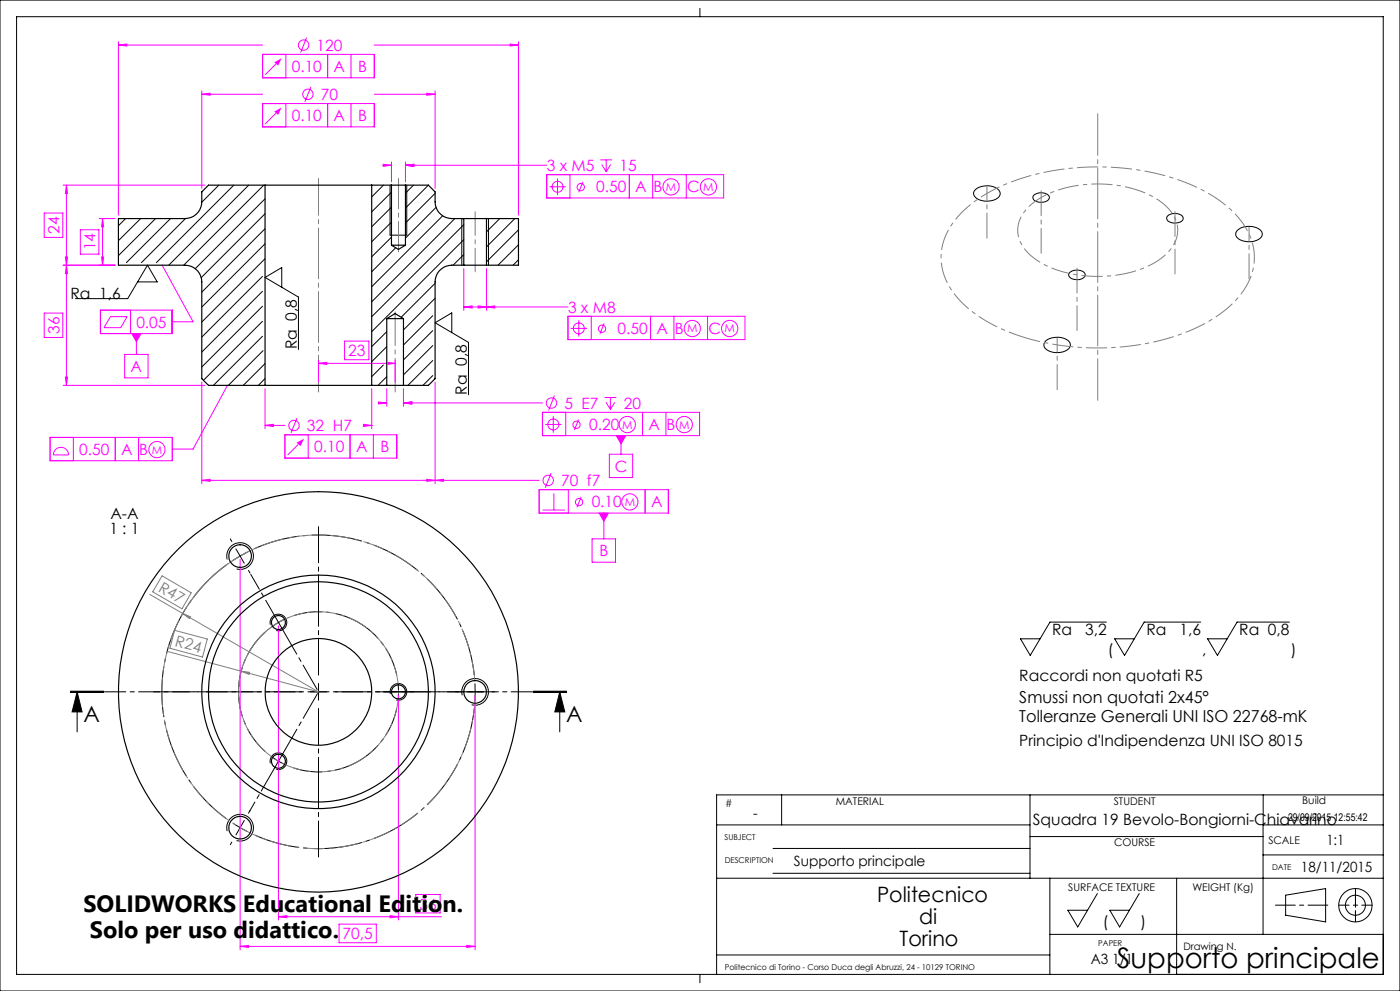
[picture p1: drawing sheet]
<svg xmlns="http://www.w3.org/2000/svg" width="420mm" height="297mm" viewBox="0 0 420 297" stroke-linecap="round" stroke-linejoin="round" font-family="sans-serif">
<g fill="none" stroke="#000" stroke-width=".3">
<path d="M0 0h420v297h-420zM5 5h410v287h-410zM210 2.5v2.5M234.5 238.2v9M309 238.2v25M379 238.2v9M415 238.2h-200v53.8M215 247.2h94M231.9 254.3h77.1M309 250.7h69.9M378.9 256.2h36.1M415 247.2h-36.1v32.8"/>
<path d="M215 263.2h200M231.9 261.7h77.1M315 263.2v28.8M353 263.2v28.8M385.7 268.3l12-2v10l-12-2zM210 292v2.5M215 286.2h100M315 280h100"/>
<circle cx="406.6" cy="271.3" r="5"/>
<circle cx="406.6" cy="271.3" r="3"/>
</g>
<path d="M401.6 271.3h10M406.6 276.3v-10" fill="none" stroke="#000" stroke-width=".3" stroke-dasharray="6.3 1.3 1.3 1.3" stroke-dashoffset="3.3"/>
<path d="M382.6 271.3h15.7" fill="none" stroke="#000" stroke-width=".3" stroke-dasharray="6.3 1.3 1.3 1.3" stroke-dashoffset=".4"/>
<path d="M406.6 268.3v6" fill="none" stroke="#000" stroke-width=".3" stroke-dasharray="6.3 1.3 1.3 1.3" stroke-dashoffset="3"/>
<g fill="none" stroke="#f0f" stroke-width=".3">
<path d="M82.8 19.2l-3.2 3.2M92 11.3l-1.8 4.4M93.3 26l-1.8 4.5M180.1 47.9h3.5M180.5 49.3l1.4 2.2M181.9 47.9v3.6M183.2 49.3l-1.3 2.2M33.1 94.9h5l-1.9 3.3h-5zM166.3 118.6l-1.7 4.4M181.4 119.1h3.5M183.1 119.1v3.6M89.1 125.3l-1.8 4.4"/>
<path d="M163.5 127.2h5M166 124.7v5M173.6 125.7l-1.3 3.2M181.8 120.5l1.3 2.2M184.5 120.5l-1.4 2.2M162.8 152.9h6.7M165.3 141.7l-1.7 4.5M166.2 147.8v5.1M174.3 148.9l-1.2 3.1"/>
<circle cx="91.1" cy="13.5" r="1.56"/>
<circle cx="92.4" cy="28.3" r="1.56"/>
<circle cx="88.2" cy="127.5" r="1.55"/>
<circle cx="165.4" cy="120.8" r="1.56"/>
<circle cx="166" cy="127.2" r="1.64"/>
<circle cx="173" cy="127.3" r="1.1"/>
<circle cx="188.2" cy="127.2" r="2.42"/>
<circle cx="205.3" cy="127.2" r="2.42"/>
<circle cx="164.5" cy="144" r="1.56"/>
<circle cx="173.7" cy="150.5" r="1.09"/>
<circle cx="188.9" cy="150.4" r="2.43"/>
</g>
<path d="M82.3 18.7l2.2-1.2-1.1 2.2z" fill="#f0f"/>
<path d="M82.8 33.9l-3.2 3.2" fill="none" stroke="#f0f" stroke-width=".3"/>
<path d="M82.3 33.4l2.2-1.2-1.1 2.2z" fill="#f0f"/>
<g fill="none" stroke="#f0f" stroke-width=".3">
<path d="M164.8 56h4.9M167.3 53.5v5M174.9 54.5l-1.3 3.1M171.2 98.4h4.9M173.6 96v4.9M181.2 96.9l-1.2 3.2M89.5 133.2l-3.2 3.2"/>
<circle cx="167.3" cy="56" r="1.64"/>
<circle cx="174.2" cy="56.1" r="1.09"/>
<circle cx="201.3" cy="56" r="2.42"/>
<circle cx="212.5" cy="56" r="2.42"/>
<circle cx="173.7" cy="98.4" r="1.64"/>
<circle cx="180.6" cy="98.5" r="1.1"/>
<circle cx="207.7" cy="98.4" r="2.42"/>
<circle cx="218.9" cy="98.4" r="2.42"/>
</g>
<path d="M89 132.7l2.2-1.2-1 2.2z" fill="#f0f"/>
<g fill="none" stroke="#f0f" stroke-width=".3">
<path d="M35.5 13.5l2.5-.3v.6zM35.5 12.5v52M35.5 13.5h43.3M78.8 16.3h33.5v7h-33.5zM85.8 16.3v7M98.3 16.3v7M105.3 16.3v7M112.3 13.5h43.2M153 13.2l2.5 .3-2.5 .3zM155.5 12.5v52M60.5 28.3l2.5-.4v.6zM60.5 27.2v29.3"/>
<path d="M60.5 28.3h18.3M78.8 31h33.5v7h-33.5zM85.8 31v7M98.3 31v7M105.3 31v7M112.3 28.3h18.2M128 27.9l2.5 .4-2.5 .2zM130.5 27.2v29.3M18.9 55.5h42.6M19.9 55.5l.3 2.5h-.6zM19.9 55.5v60M114.9 49.2l2.5 .3-2.5 .3z"/>
<path d="M114.9 49.5h2.5M117.4 48.5v6M121.6 49.5l2.5-.3v.6zM121.6 48.5v6M121.6 49.5h42.4M164 52.3h53.1v7h-53.1zM171 52.3v7M188.8 52.3v7M195.8 52.3v7M205.9 52.3v7M13.3 63.8h5.5v7.4h-5.5zM19.6 77h.6l-.3 2.5z"/>
<path d="M19.9 79.5l.3 2.5h-.6zM24.1 68.9h5.6v7.3h-5.6zM29.8 65.5h4.7M30.5 77h.6l-.3 2.5zM30.8 65.5l.3 2.5h-.6zM30.8 65.5v14M34.5 79.5h-15.6M48.6 79.5l9.3 16.9h-6.2M13.3 93.8h5.5v7.3h-5.5zM30.1 93h21.6v7h-21.6zM39.2 93v7M39.5 100h2.8l-1.4 2.4z"/>
<path d="M40.9 100v6.2M139.1 92l2.5-.3v.6zM139.1 80.5v12.5M139.1 92h31.3M143.4 91.7l2.5 .3-2.5 .3zM145.9 92l2.5-.3v.6zM145.9 80.5v12.5M170.4 94.8h53.1v7h-53.1zM177.4 94.8v7M195.2 94.8v7M202.2 94.8v7M212.3 94.8v7"/>
<path d="M18.9 115.5h42.6M19.6 113h.6l-.3 2.5zM37.4 106.2h7v7h-7zM60.5 114.5v30.5M68.2 115.5l-10.3 19.1h-6.2M79.5 116.5v12M95.5 108.9l2.5-.3v.6zM95.5 107.9v6.6M95.5 108.9h23M103.4 102.2h7.3v5.6h-7.3zM111.5 116.5v12M116 108.6l2.5 .3-2.5 .3z"/>
<path d="M116 116.5v5.3M118.5 107.9v6.6M121 116.5v5.3M130.5 114.5v30.5M15 131.1h36.7v7h-36.7zM16.5 134.9a2.29 2.29 0 0 1 2.5-.7 2.29 2.29 0 0 1 1.6 2.1h-4.6zM22 131.1v7M34.6 131.1v7M41.6 131.1v7M79.5 127.5l2.5-.3v.6zM79.5 127.5h6M85.5 130.3h33.5v7h-33.5z"/>
<path d="M92.5 130.3v7M105 130.3v7M109 127.2l2.5 .3-2.5 .3zM111.5 127.5h.1M112 130.3v7M113.5 120.5l2.5 .3-2.5 .3zM113.5 120.8h2.5M121 120.8l2.5-.3v.6zM121 120.8h41.7M162.7 123.6h47.2v7h-47.2zM169.7 123.6v7M182.8 136.1h7v7h-7z"/>
<path d="M184.9 130.6h2.8l-1.4 2.4zM186.3 130.6v5.5M192.8 123.6v7M199.8 123.6v7M60.5 144l2.5-.4v.6zM60.5 144h101.2M128 143.6l2.5 .4-2.5 .2zM130.5 144l2.5-.4v.6zM161.7 146.8h38.8v7h-38.8zM170.5 146.8v7M179.7 153.8h2.8l-1.3 2.4zM181.2 153.8v7.7"/>
<path d="M193.5 146.8v7M72 167.6v117.1M177.6 161.5h7v7h-7zM83.5 187.6v88.1M119.5 208.3v67.4M142.5 208.3v76.4M83.5 274.7h48.9M83.5 274.7l2.5-.3v.7zM101.7 277h11.2v5.5h-11.2zM117 274.4l2.5 .3-2.5 .4zM124.7 268.1h7.3v5.5h-7.3zM72 283.6h70.5"/>
<path d="M72 283.6l2.5-.3v.6zM140 283.3l2.5 .3-2.5 .3z"/>
<circle cx="47.1" cy="134.7" r="2.42"/>
</g>
<g fill="none" stroke="#000" stroke-width=".3">
<path d="M117 55.5v15h5v-15M292.6 56.9a5.6 5.6 0 0 1 7 .1 1.71 1.71 0 0 1-.9 2.7 5.6 5.6 0 0 1-6.4-.9 1.39 1.39 0 0 1 .3-1.9zM310.2 58.4a3.3 3.3 0 0 1 4.6 .7 2.59 2.59 0 0 1-3.7 1.4 1.2 1.2 0 0 1-1.1-.8 1.2 1.2 0 0 1 .2-1.3zM138.5 65.5v14M146.5 65.5v14M350.3 64.7a3.4 3.4 0 0 1 4.6 .5 1.75 1.75 0 0 1-2.1 1.6h-.7a1.73 1.73 0 0 1-2.1-1.7zM371.1 69.2a5.4 5.4 0 0 1 7.4 .2 1.91 1.91 0 0 1-1.6 2.7 5.8 5.8 0 0 1-5.8-1 1.46 1.46 0 0 1 0-1.9zM41.3 84.5h5.9l-3-5-5.9 10h-15.7M84.5 86.1v-5.9l-5 2.9 10 5.9v15.7M135.5 99.7v-5.9l-5 2.9 10 5.9v15.7M320.8 81.8a3.4 3.4 0 0 1 4.7 .2 1.61 1.61 0 0 1-1.9 1.8h-.7a1.92 1.92 0 0 1-2.3-1.6zM313.8 102.1a5.6 5.6 0 0 1 7.1 .4 1.82 1.82 0 0 1-1.3 2.7 5.4 5.4 0 0 1-6.3-1.2 1.61 1.61 0 0 1 .5-1.9z"/>
<path d="M68.2 167.7a4 4 0 0 1 3.5-5 4 4 0 0 1 4.3 4.3 4 4 0 0 1-5 3.5M70.8 164.5l1.2 2.1M72 166.6l-2.1 1.4M72 166.6l1.3 2.2M74.2 165.4l-2.2 1.2M81.1 187.2a2.5 2.5 0 0 1 2.2-3.1 2.5 2.5 0 0 1 2.7 2.7 2.5 2.5 0 0 1-3.1 2.2M21.1 207.5h10zM21.1 207.3h10M21.1 207.2h10M23.1 207.4l1.5 6h-3zM23.1 207.4v12M117.1 208a2.49 2.49 0 0 1 2.2-3.1 2.49 2.49 0 0 1 2.7 2.7 2.49 2.49 0 0 1-3.1 2.2"/>
<path d="M138.7 208.4a4 4 0 0 1 3.5-5 4 4 0 0 1 4.3 4.3 4 4 0 0 1-5 3.5M159.9 207.3h10M159.9 207.2h10M159.9 207.5h10M167.9 207.4l1.5 6h-3zM167.9 207.4v12M81.1 228.8a2.5 2.5 0 0 1 2.2-3.2 2.5 2.5 0 0 1 2.7 2.7 2.5 2.5 0 0 1-3.1 2.2M68.2 249.1a4 4 0 0 1 3.5-5 4 4 0 0 1 4.3 4.3 4 4 0 0 1-5 3.5"/>
</g>
<path d="M83.5 186.6l-2 1.3M83.5 186.6l2.3-1.2M119.5 207.3l-.1-2.5M119.5 207.3l-.1 2.5M142.5 207.3v-2.5M142.5 207.3v2.5M83.5 228.1l2.3 1.2M83.5 228.1l-2-1.3M72 248l2.2 1.2M72 248l-2.1-1.3" fill="none" stroke="#000" stroke-width=".3" stroke-dasharray="15.2 1.3 1.3 1.3" stroke-linecap="butt"/>
<path d="M67.9 169.4a47 47 0 0 0 0 75.9M142.3 202.3a47 47 0 0 0-65.8-37.9M76.5 250.3a47 47 0 0 0 65.8-38" fill="none" stroke="#000" stroke-width=".3" stroke-dasharray="15.2 1.3 1.3 1.3" stroke-dashoffset="1.5" stroke-linecap="butt"/>
<path d="M79.5 189.5a24 24 0 0 0 0 35.7M119 202.4a24 24 0 0 0-30.9-17.9M88.1 230.2a24 24 0 0 0 30.9-17.9" fill="none" stroke="#000" stroke-width=".3" stroke-dasharray="15.2 1.3 1.3 1.3" stroke-dashoffset="6.5" stroke-linecap="butt"/>
<path d="M44.9 178.1l50.6 29.3-45.2-12.1M48.6 172.6l8.8 5.1-2.8 4.8-8.8-5.1zM76.4 164.4a47.1 47.1 0 0 0-22.1 20.3M52.4 188.9l9.8 2.6-1.5 5.4-9.7-2.6zM54.8 183.9l2.3 1-.3 .5zM86.8 185a24 24 0 0 0-14.7 17.1M72.4 201.2l2.5 .3-.2 .6z" fill="none" stroke="#808080" stroke-width=".3"/>
<path d="M307.3 101.1a76.1 76.1 0 0 0 51.9-3 30.5 30.5 0 0 0 15.9-14.8 17.5 17.5 0 0 0-4.7-19.3 49.3 49.3 0 0 0-25.8-12.5 75 75 0 0 0-46.1 5.2 29.2 29.2 0 0 0-15.2 15 17.6 17.6 0 0 0 4.9 18.6 44.4 44.4 0 0 0 19.1 10.8" fill="none" stroke="#808080" stroke-width=".3" stroke-dasharray="6.3 1.3 1.3 1.3" stroke-dashoffset="1.5" stroke-linecap="butt"/>
<path d="M318.1 81.2a37.4 37.4 0 0 0 29.1-3 11.1 11.1 0 0 0 6.1-10 12.7 12.7 0 0 0-7.4-9.2 37.4 37.4 0 0 0-34.3 .6 11.4 11.4 0 0 0-6.3 9.9 12.4 12.4 0 0 0 7.2 9.4l2.6 1.3 3 1" fill="none" stroke="#808080" stroke-width=".3" stroke-dasharray="6.3 1.3 1.3 1.3" stroke-dashoffset="3.6" stroke-linecap="butt"/>
<path d="M81.8 162.4a47 47 0 0 0-18.9 78.7 47 47 0 0 0 78-21.6 47 47 0 0 0-56.7-57.8l-2.4 .7" fill="none" stroke="#808080" stroke-width=".3" stroke-dasharray="6.3 1.3 1.3 1.3" stroke-dashoffset="2.8" stroke-linecap="butt"/>
<path d="M88.5 184.4a24 24 0 0 0-9.7 40.2 24 24 0 0 0 39.9-11 24 24 0 0 0-28.8-29.6l-1.4 .4" fill="none" stroke="#808080" stroke-width=".3" stroke-dasharray="6.3 1.3 1.3 1.3" stroke-dashoffset="4" stroke-linecap="butt"/>
<g fill="none" stroke="#000" stroke-width=".3" stroke-dasharray="15.2 1.3 1.3 1.3">
<path d="M69.5 162.3l-.4-.8M74.5 171l.5 .7M83.5 186.6l-1.2-2.2M83.5 186.6l1.3 2.1M95.5 207.3h-2.5M95.5 207.3v2.5M95.5 207.3h2.5M95.5 207.3v-2.5M117 207.3h-2.1M119.5 207.3h2.5M119.5 207.3h-2.5M122 207.3h2.1"/>
<path d="M137.5 207.3h-.9M142.5 207.3h2.5M142.5 207.3h-2.5M147.5 207.3h.9M83.5 228.1l-1.2 2.2M83.5 228.1l1.3-2.1M69.5 252.4l-.4 .7M72 248l-1.2 2.2M72 248l1.3-2.1M74.5 243.7l.5-.8"/>
</g>
<path d="M90.5 207.3h-44.5M95.5 212.3v44.5M95.5 202.3v-44.5M100.5 207.3h44.5" fill="none" stroke="#000" stroke-width=".3" stroke-dasharray="15.2 1.3 1.3 1.3" stroke-dashoffset="4.4"/>
<path d="M82.3 184.4l-7.1-12.3" fill="none" stroke="#000" stroke-width=".3" stroke-dasharray="15.2 1.3 1.3 1.3" stroke-dashoffset="10.1"/>
<path d="M84.8 188.7l10.4 18" fill="none" stroke="#000" stroke-width=".3" stroke-dasharray="15.2 1.3 1.3 1.3" stroke-dashoffset="6.8"/>
<path d="M82.3 230.3l-7.4 12.8" fill="none" stroke="#000" stroke-width=".3" stroke-dasharray="15.2 1.3 1.3 1.3" stroke-dashoffset="7.4"/>
<path d="M84.8 226l10.4-18.1" fill="none" stroke="#000" stroke-width=".3" stroke-dasharray="15.2 1.3 1.3 1.3" stroke-dashoffset="6.7"/>
<path d="M169.9 207.3h-148.8" fill="none" stroke="#000" stroke-width=".3" stroke-dasharray="6.3 1.3 1.3 1.3" stroke-dashoffset="-.1"/>
<path d="M95.5 53.5v64" fill="none" stroke="#808080" stroke-width=".3" stroke-dasharray="15.2 1.3 1.3 1.3" stroke-dashoffset="4.2"/>
<path d="M119.5 53.5v22" fill="none" stroke="#808080" stroke-width=".3" stroke-dasharray="15.2 1.3 1.3 1.3" stroke-dashoffset="6.1"/>
<path d="M142.5 63.5v18" fill="none" stroke="#808080" stroke-width=".3" stroke-dasharray="15.2 1.3 1.3 1.3" stroke-dashoffset="8.1"/>
<path d="M118.5 93.5v24" fill="none" stroke="#808080" stroke-width=".3" stroke-dasharray="15.2 1.3 1.3 1.3" stroke-dashoffset="5.1"/>
<path d="M329.3 120v-85.9" fill="none" stroke="#808080" stroke-width=".3" stroke-dasharray="15.2 1.3 1.3 1.3" stroke-dashoffset="2.8"/>
<path d="M296.1 71.4v-15.4M374.7 83.6v-15.5M317.2 116.8v-15.4" fill="none" stroke="#808080" stroke-width=".3" stroke-dasharray="15.2 1.3 1.3 1.3" stroke-dashoffset="7.7"/>
<path d="M312.3 75.9v-18.7M323.1 99.1v-18.7M352.5 82.1v-18.7" fill="none" stroke="#808080" stroke-width=".3" stroke-dasharray="15.2 1.3 1.3 1.3" stroke-dashoffset="7.8"/>
<g fill="#f0f">
<path d="M68.1 115.4h.3v.2l-.2 .1z"/>
<path d="M48.5 79.3l-.1 .3 .3 .1 .1-.4zM39.5 100l1.4 2.4 1.4-2.4zM179.7 153.8l1.5 2.4 1.3-2.4zM184.9 130.6l1.4 2.4 1.4-2.4z"/>
</g>
<path d="M167.9 207.4l1.5 6h-3zM23.1 207.4l1.5 6h-3z" fill="#000"/>
<g fill="#808080">
<path d="M54.8 183.9l2.3 1-.3 .5z"/>
<path d="M72.4 201.2l2.5 .3-.2 .6z"/>
</g>
<g fill="#f0f">
<path d="M60.5 144l2.5-.4v.6zM128 143.6l2.5 .4-2.5 .2zM130.5 144l2.5-.4v.6zM113.5 120.5l2.5 .3-2.5 .3zM121 120.8l2.5-.3v.6zM121 120.8l2.5-.3v.6zM35.5 13.5l2.5-.3v.6zM153 13.2l2.5 .3-2.5 .3zM60.5 28.3l2.5-.4v.6zM128 27.9l2.5 .4-2.5 .2zM139.1 92l2.5-.3v.6zM143.4 91.7l2.5 .3-2.5 .3zM145.9 92l2.5-.3v.6zM114.9 49.2l2.5 .3-2.5 .3zM121.6 49.5l2.5-.3v.6zM121.6 49.5l2.5-.3v.6zM79.5 127.5l2.5-.3v.6zM109 127.2l2.5 .3-2.5 .3z"/>
<path d="M95.5 108.9l2.5-.3v.6zM116 108.6l2.5 .3-2.5 .3z"/>
<path d="M72 283.6l2.5-.3v.6zM140 283.3l2.5 .3-2.5 .3zM83.5 274.7l2.5-.3v.7zM117 274.4l2.5 .3-2.5 .4z"/>
<path d="M30.5 77h.6l-.3 2.5zM30.8 65.5l.3 2.5h-.6zM19.6 77h.6l-.3 2.5zM19.9 55.5l.3 2.5h-.6z"/>
<path d="M19.9 79.5l.3 2.5h-.6zM19.6 113h.6l-.3 2.5z"/>
</g>
<g fill="none" stroke="#000" stroke-width=".35">
<path d="M79.5 55.5h-17l-2 2a7.8 7.8 0 0 1-1.1 6.2 5 5 0 0 1-3.9 1.8h-20v14h20a5.1 5.1 0 0 1 5 5v29l2 2h17M79.5 55.5h32M79.5 55.5v60M111.5 55.5h5.9M111.5 55.5v60M117.4 55.5h4.2M117.4 55.5v18M121.6 55.5h6.9l2 2a7.8 7.8 0 0 0 1.2 6.2 5 5 0 0 0 3.8 1.8h3.6M121.6 55.5v18M117.4 73.5h4.2M117.4 73.5l2.1 1.3 2.1-1.3M139.1 79.5a10 10 0 0 0-6.1 .6 5 5 0 0 0-2.5 4.4v29l-2 2h-7.5"/>
<path d="M139.1 65.5h6.8M139.1 79.5h6.8M139.1 65.5v14M145.9 65.5h9.6v14h-9.6M145.9 65.5v14M116 95.5h5M116 95.5l2.5-1.5 2.5 1.5M116 95.5v20M121 95.5v20M79.5 115.5h32M111.5 115.5h4.5M116 115.5h5"/>
<circle cx="72" cy="166.7" r="3.4"/>
<circle cx="83.5" cy="186.6" r="2.1"/>
<circle cx="95.5" cy="207.3" r="16"/>
<circle cx="95.5" cy="207.4" r="35"/>
<circle cx="95.5" cy="207.4" r="60"/>
<circle cx="95.5" cy="207.3" r="33"/>
<circle cx="119.5" cy="207.3" r="2.11"/>
<circle cx="142.5" cy="207.3" r="3.4"/>
<circle cx="83.5" cy="228.1" r="2.11"/>
<circle cx="72" cy="248.1" r="3.4"/>
</g>
<g fill="none" stroke="#000" stroke-width=".3">
<path d="M65.7 55.5l-5.2 5.1M70.1 55.5l-23.2 23.2M74.6 55.5l-24 24M79.1 55.5l-24 24M79.5 59.6l-20.9 20.9M115 55.5l-3.5 3.5M117.4 57.6l-5.9 5.9M124 55.5l-2.4 2.4M128.5 55.5l-6.9 6.9M130.5 58l-8.9 8.8M37.7 65.5l-2.2 2.2M42.2 65.5l-6.7 6.6"/>
<path d="M46.7 65.5l-11.2 11.1M51.2 65.5l-13.3 13.2M55.6 65.5l-13.2 13.2M79.5 64.1l-19.1 19.1M79.5 68.5l-19 19.1M79.5 73.1l-19 18.9M79.5 77.5l-19 19M117.4 62.1l-5.9 5.9M117.4 66.6l-5.9 5.9M117.4 71.1l-5.9 5.9M118.7 74.3l-7.2 7.2M130.8 62.2l-9.2 9.2"/>
<path d="M132.8 64.7l-21.3 21.2M136.5 65.5l-25 24.9M139.1 67.3l-27.6 27.6M139.1 71.8l-27.6 27.6M139.1 76.3l-3.2 3.2M149.9 65.5l-4 4M154.4 65.5l-8.5 8.5M155.5 68.9l-9.6 9.6M155.5 73.4l-6.1 6.1M155.5 77.9l-1.6 1.6M78.7 91.8l-18.2 18.2M78.7 82.8l-18.2 18.2"/>
<path d="M78.7 87.3l-18.2 18.2M78.7 96.3l-17.7 17.7M116 99.4l-4.5 4.5M129.8 94.6l-8.8 8.8M129.8 99.1l-8.8 8.8M130.5 84.9l-10.1 10.2M130.5 89.4l-9.5 9.5M78.7 100.8l-14.7 14.7M78.9 105.1l-10.4 10.4M79.5 109l-6.5 6.5M79.5 113.4l-2 2.1M115 109.4l-3.5 3.5"/>
<path d="M116 103.9l-4.5 4.5M116 112.9l-2.6 2.6M129.8 103.6l-8.8 8.8M129.8 108.1l-7.4 7.4M129.8 112.6l-2.9 2.9M331.9 186.4h-16.9l-5.9 10-3-5h5.9M360.2 186.4h-16.9l-5.9 10-3-5h5.9M386.8 186.4h-15.7l-5.9 10-2.9-5h5.9M329.2 267.8l-5.9 10-2.9-5h5.9M341.8 267.8l-5.9 10-2.9-5h5.8"/>
</g>
<text font-size="8.5" x="335" y="290.1">Supporto principale</text>
<g font-size="7.1">
<text x="25" y="273.3">SOLIDWORKS Educational Edition.</text>
<text x="26.9" y="281">Solo per uso didattico.</text>
</g>
<g font-size="6.7">
<text x="25.1" y="216.4">A</text>
<text x="169.9" y="216.4">A</text>
</g>
<g font-size="6.3">
<text x="263.1" y="270.4">Politecnico</text>
<text x="275.7" y="276.8">di</text>
<text x="269.9" y="283.7">Torino</text>
</g>
<g font-size="4.9">
<text x="305.8" y="210.6">Smussi non quotati 2x45°</text>
<text x="305.8" y="216.4">Tolleranze Generali UNI ISO 22768-mK</text>
</g>
<g font-size="4.7" fill="#f0f">
<text x="95" y="15.2">120</text>
<text x="87.5" y="21.5">0.10</text>
<text x="100.1" y="21.5">A</text>
<text x="107.5" y="21.5">B</text>
<text x="96.2" y="30">70</text>
<text x="87.5" y="36.3">0.10</text>
<text x="100.1" y="36.3">A</text>
<text x="107.5" y="36.3">B</text>
<text x="164" y="51.3">3 x M5</text>
<text x="185.9" y="51.3">15</text>
<text x="178.9" y="57.6">0.50</text>
<text x="190.6" y="57.6">A</text>
<text x="196" y="57.6">B</text>
<text x="206.1" y="57.6">C</text>
<text x="17.8" y="70.1" transform="rotate(-90 17.8 70.1)">24</text>
<text x="28.7" y="75.1" transform="rotate(-90 28.7 75.1)">14</text>
<text x="170.4" y="93.8">3 x M8</text>
<text x="17.8" y="100.1" transform="rotate(-90 17.8 100.1)">36</text>
<text x="40.9" y="98.2">0.05</text>
<text x="185.3" y="100">0.50</text>
<text x="197" y="100">A</text>
<text x="202.4" y="100">B</text>
<text x="212.5" y="100">C</text>
<text x="104.5" y="106.8">23</text>
<text x="39.2" y="111.5">A</text>
<text x="169.3" y="122.5">5 E7</text>
<text x="187.2" y="122.5">20</text>
<text x="92.1" y="129.2">32 H7</text>
<text x="176.7" y="128.8">0.20</text>
<text x="194.6" y="128.8">A</text>
<text x="200" y="128.8">B</text>
<text x="23.8" y="136.3">0.50</text>
<text x="36.4" y="136.3">A</text>
<text x="41.8" y="136.3">B</text>
<text x="94.2" y="135.5">0.10</text>
<text x="106.8" y="135.5">A</text>
<text x="114.2" y="135.5">B</text>
<text x="184.4" y="141.4">C</text>
<text x="168.3" y="145.7">70 f7</text>
<text x="177.5" y="152">0.10</text>
<text x="195.3" y="152">A</text>
<text x="179.8" y="166.7">B</text>
<text x="125.8" y="272.6">36</text>
<text x="102.8" y="281.5">70,5</text>
</g>
<g font-size="4.7">
<text x="21.1" y="89.6">Ra 1,6</text>
<text x="89.1" y="104.7" transform="rotate(-90 89.1 104.7)">Ra 0,8</text>
<text x="140.1" y="118.3" transform="rotate(-90 140.1 118.3)">Ra 0,8</text>
<text x="33.1" y="155.6">A-A</text>
<text x="32.8" y="160.2">1 : 1</text>
<text x="315.6" y="190.4">Ra</text>
<text x="325.5" y="190.4">3,2</text>
<text x="343.9" y="190.4">Ra</text>
<text x="353.8" y="190.4">1,6</text>
<text x="371.8" y="190.4">Ra 0,8</text>
<text x="332.4" y="196.4">(</text>
<text x="360.6" y="196.4">,</text>
<text x="387.2" y="196.4">)</text>
<text x="305.8" y="204">Raccordi non quotati R5</text>
<text x="305.8" y="223.5">Principio d'Indipendenza UNI ISO 8015</text>
<text x="309.9" y="247.1">Squadra 19 Bevolo-Bongiorni-Chiavarino</text>
<text x="330.9" y="277.8">(</text>
<text x="342.2" y="277.8">)</text>
</g>
<g font-size="4.7" fill="#808080">
<text x="47.3" y="177" transform="rotate(30 47.3 177)">R47</text>
<text x="52.3" y="193.6" transform="rotate(15 52.3 193.6)">R24</text>
</g>
<g font-size="4.2">
<text x="225.9" y="245.1">-</text>
<text x="397.9" y="253.2">1:1</text>
<text x="238.2" y="259.5">Supporto principale</text>
<text x="390.3" y="261.3">18/11/2015</text>
<text x="327.2" y="289">A3 1/1</text>
</g>
<g font-size="3.4" fill="#f0f">
<text x="199.8" y="57.2">M</text>
<text x="211" y="57.2">M</text>
<text x="206.1" y="99.6">M</text>
<text x="217.4" y="99.6">M</text>
<text x="186.6" y="128.4">M</text>
<text x="203.7" y="128.4">M</text>
<text x="45.5" y="135.9">M</text>
<text x="187.4" y="151.6">M</text>
</g>
<g font-size="3.2">
<text x="217.5" y="241.9">#</text>
<text x="250.7" y="241.3">MATERIAL</text>
<text x="334.2" y="241.2">STUDENT</text>
<text x="390.6" y="241">Build</text>
<text x="386.4" y="246.1">29/09/2015 12:55:42</text>
<text x="334.2" y="253.6">COURSE</text>
<text x="380.5" y="252.9">SCALE</text>
<text x="320.5" y="267.2">SURFACE TEXTURE</text>
<text x="357.7" y="267.2">WEIGHT (Kg)</text>
</g>
<text font-size="3.1" x="355" y="284.8">Drawing N.</text>
<g font-size="2.4">
<text x="217.4" y="251.7">SUBJECT</text>
<text x="217.4" y="258.7">DESCRIPTION</text>
<text x="381.6" y="260.6">DATE</text>
<text x="329.5" y="283.6">PAPER</text>
<text x="217.4" y="290.7">Politecnico di Torino - Corso Duca degli Abruzzi, 24 - 10129 TORINO</text>
</g>
</svg>
